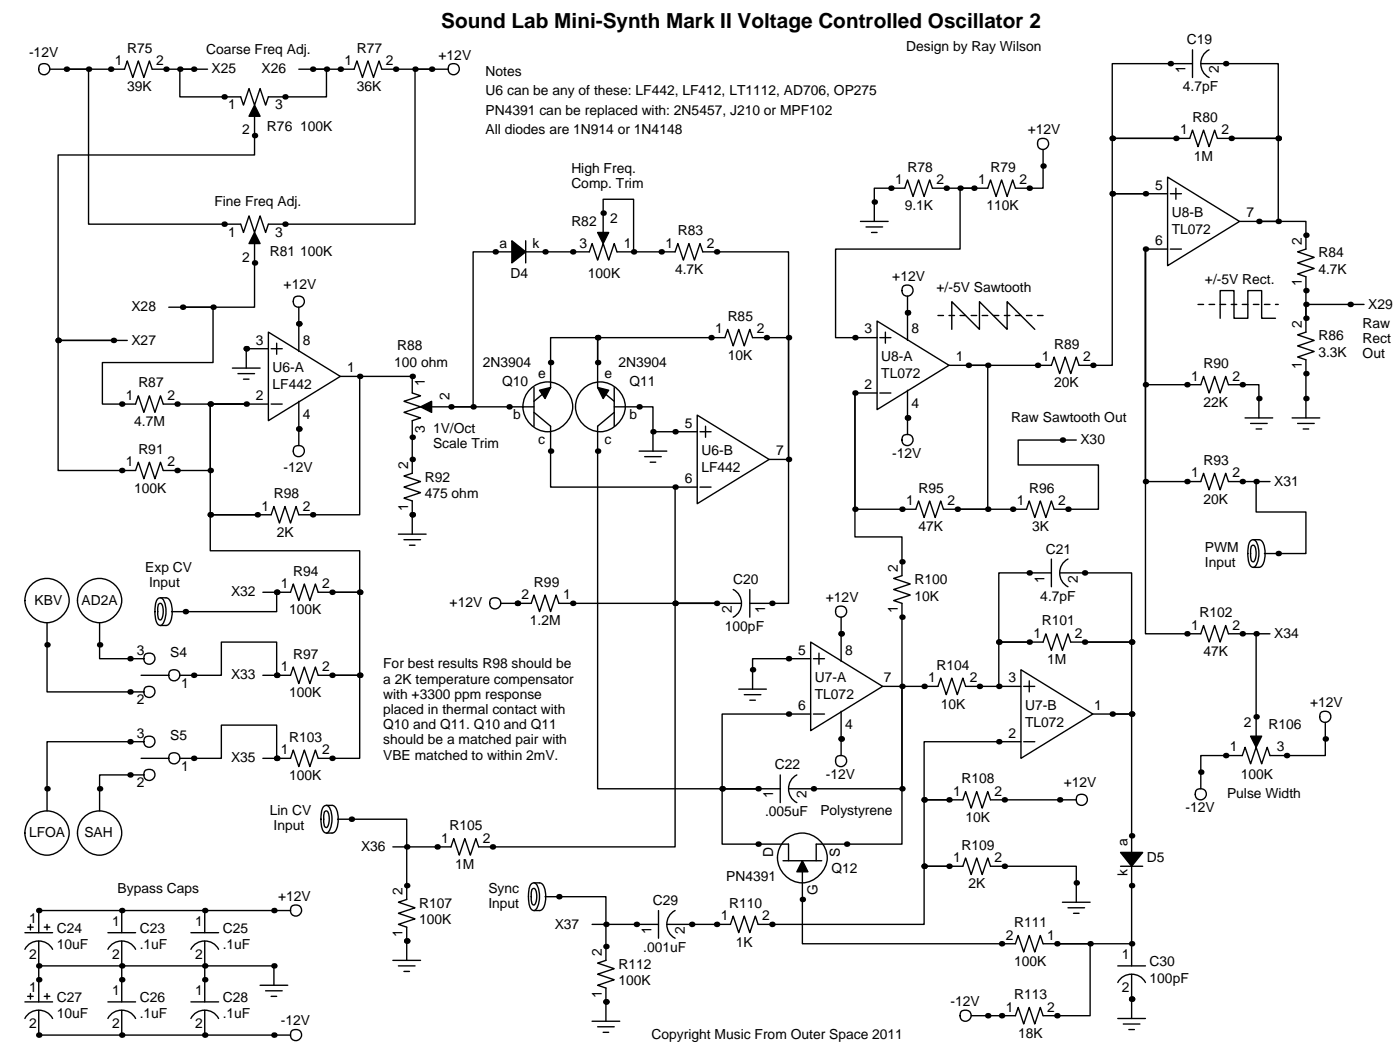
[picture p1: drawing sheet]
<svg xmlns="http://www.w3.org/2000/svg" width="257mm" height="195mm" viewBox="0 0 257 195" stroke-linecap="round" stroke-linejoin="round" font-family="sans-serif">
<g fill="none" stroke="#000" stroke-width=".25">
<path d="M9.1 12.7h13.8l.5-1.5 1 3 1-3 1 3 1-3 .5 1.5h10.2M12.2 12.7h4.1v28.4h27.9l.5 1.6 1-3.1 1 3.1 1.1-3.1 1 3.1 .5-1.6h26.9v-28.4h3M35.6 12.7h-2.6v5.1h11.2l.5 1.5 1-3 1 3 1.1-3 1 3 .5-1.5h10.6v-5.1h-2.5M54.9 12.7h10.1l.5-1.5 1 3 1.1-3 1 3 1-3 .5 1.5h12.2M218.9 11.7h-14.7v13.7h11.7M218.9 9.1v5.1M220.5 11.7h14.2v13.7h-8.6M222 9.1a2.88 2.88 0 0 0 0 5.1M46.7 21.3v7.1h-36v34.1h10.1M178.8 34.5h-2.5v11.2h-22.9v16.3h7.6M191.5 27.4v7.1h-5.1l-.5-1.5-1 3.1-1-3.1-1 3.1-1-3.1-.5 1.5h-10.2l-.5-1.5-1 3.1-1-3.1-1.1 3.1-1-3.1-.5 1.5h-5.6v6.1M210.3 35.6h-6.1v31.5h-6.1l-.5-1.6-1 3.1-1-3.1-1 3.1-1.1-3.1-.5 1.6h-18.8"/>
<path d="M210.3 35.6h4.1M214.4 32.5l13.2 8.1-13.2 8.2zM214.9 35.6h2M215.9 25.4h-11.7v10.2h6.1M215.9 25.4h2.5l.5-1.5 1.1 3 1-3 1 3 1-3 .5 1.5h2.6M215.9 34.5v2.1M226.1 25.4h8.6v15.2h-3.6M31 56.4h2.5M33.5 56.4h5.6v10.1h-20.3v7.7h6.1l.5-1.6 1 3.1 1-3.1 1 3.1 1.1-3.1 .5 1.6h19.3M46.7 44.7v11.7h-13.2M54.9 56.4v8.1M94 46.2h-7.1v28.5h-4.1"/>
<path d="M96.5 46.2h11.7l.5-1.5 1 3.1 1-3.1 1.1 3.1 1-3.1 .5 1.5h10.7l.5-1.5 1 3.1 1-3.1 1 3.1 1-3.1 .5 1.5h15.8v38.1M96.5 44.2v4.1M110.7 42.7v-6.1h5.6v9.6M158 40.6h5.1M159 41.7h3.1M160 42.7h1M161 58.9l13.2 8.2-13.2 8.1zM166.6 54.4v8.1M210.3 45.7v24.9h10.2l.5-1.5 1 3 1-3 1 3 1-3 .6 1.5h5.5v6.1M210.3 45.7v42.7h10.2l.5-1.5 1 3 1-3 1 3 1-3 .6 1.5h7.6M210.3 45.7v70.6h10.2l.5-1.5 1 3.1 1-3.1 1 3.1 1-3.1 .6 1.5h7.6M210.3 45.7h4.1"/>
<path d="M214.9 45.7h2M224 58.4v-5.1h2.6v5.1h2.5v-5.1h2.5v5.1h2.6M227.6 40.6h3.5M231.1 40.6h8.7v5.1l-1.5 .5 3 1-3 1.1 3 1-3 1 1.5 .5v10.2l-1.5 .5 3 1-3 1 3 1-3 1 1.5 .5v10.7M250.4 55.9h-10.6v2.5M20.8 62.5h-10.1v23.9h14.2l.5-1.6 1 3.1 1-3.1 1 3.1 1.1-3.1 .5 1.6h8.6v-12.2h6.6h-6.6v20.3h8.6M20.8 62.5h2.6M42.7 67.6h5.1M43.7 68.6h3M44.7 69.6h1M49.3 61l13.2 8.1-13.2 8.1zM49.3 64h-4.1v3.6"/>
<path d="M49.8 74.2h2M49.8 64h2M50.8 63v2M54.9 73.7v8.1M62.5 69.1h13.2v3l1.5 .5-3 1.1 3 1-3 1 3 1-1.5 .5v9.7l-1.5 .5 3 1-3 1 3 1-3 1 1.5 .5v6.1M66 69.1v25.4h-11.1l-.5-1.5-1.1 3-1-3-1 3-1-3-.5 1.5h-2.6M79.2 74.7h18.8M97.1 71.7a4.6 4.6 0 0 1 7.4 .7 4.6 4.6 0 0 1-3.2 6.8 4.6 4.6 0 0 1-4.6-2.3 4.6 4.6 0 0 1 .4-5.2zM98 75.7l3.1 2.5v11.2h22.9M98 71.1v7.1M107.3 71.2a4.5 4.5 0 0 1 7.2 1.9 4.5 4.5 0 0 1-4.3 6.1 4.5 4.5 0 0 1-4.3-6.1l.4-.7zM109.7 66.5v-4.5h23.4l.5-1.5 1 3 1-3 1.1 3 1-3 .5 1.5h6.6v22.3"/>
<path d="M109.7 66.5v-4.5h-8.6v9.1l-3.1 2.6M109.7 66.5v4.6l3.1 2.6M112.8 74.7h7.1v4.5M112.8 75.7l-3.1 2.5v66.6h29.5M112.8 71.1v7.1M119.9 79.2v3.6M119.9 79.2h8.1M128 76.2l13.2 8.1-13.2 8.2zM128.5 79.2h2.1M129.5 78.2v2.1M157 72.1v26.5h8.6v7.1l-1.5 .5 3 1-3 1 3 1-3 1 1.5 .5v15.3M157 72.1v21.4h11.1l.6-1.6 1 3.1 1-3.1 1 3.1 1-3.1 .5 1.6h15.3l.5-1.6 1 3.1 1-3.1 1 3.1 1-3.1 .5 1.6h8.2v-8.2h-14.8v-4.5h10.7"/>
<path d="M157 72.1h4M161.5 72.1h2.1M161.5 62h2.1M162.6 61v2M166.6 71.6v8.2M174.8 60.5v-5.1l5 5.1v-5.1l5.1 5.1v-5.1l5.1 5.1M177.8 67.1h3.6v26.4h-5.6M228.6 76.7h5.1M229.6 77.7h3.1M230.6 78.7h1M237.2 76.7h5.1M238.3 77.7h3"/>
<path d="M239.3 78.7h1M47.2 94.5h-8.6v6.6h27.4v7.6h-5M73.2 98h5M74.2 99.1h3M117.3 82.8h5.1M118.4 83.8h3M119.4 84.8h1M124 89.4v21.3h7.6h-7.6v44.7h-36.1l-.5-1.5-1 3.1-1.1-3.1-1 3.1-1-3.1-.5 1.5h-10.7M124 89.4h4M128.5 89.4h2.1M141.2 84.3h3.6M144.8 84.3v26.4h-7.1"/>
<path d="M229.5 99.4a.62 .62 0 0 1 1.1 0 4.6 4.6 0 0 1-.2 4.6l-.3 .1a1.27 1.27 0 0 1-.9-1.3l-.1-1.2a4.1 4.1 0 0 1 .4-2.2zM230.1 99.1h1a1.95 1.95 0 0 1 1.2 2.1 3.8 3.8 0 0 1-.7 2.8l-.5 .1h-1M230.6 88.4v5.6h9.2v7.6h-7.6M8.6 114.3v12.7h17.8M18.3 114.3v6.6h8.1M28.9 110a.62 .62 0 0 1 1.1 0 4.6 4.6 0 0 1-.3 4.7l-.2 .1a1.27 1.27 0 0 1-1-1.3l-.1-1.2a4.1 4.1 0 0 1 .5-2.3zM29.2 110.8l.3-.1a1.86 1.86 0 0 1 .4 2 1.25 1.25 0 0 1-.4 1.1 .86 .86 0 0 1-.5-1.1v-.4a1.89 1.89 0 0 1 .2-1.5zM29.5 109.7h1a1.95 1.95 0 0 1 1.1 2.1 3.8 3.8 0 0 1-.7 2.8l-.4 .2h-1M48.3 108.7h5l.5-1.5 1.1 3 1-3 1 3 1-3 .5 1.5h2.6M50.8 108.7v3.6h-19.3M61 108.7h5v15.3h-5M75.2 100.1h1"/>
<path d="M91.9 110.7h5.6l.5-1.5 1.1 3.1 1-3.1 1 3.1 1-3.1 .5 1.5h33.5M134.6 108.2a2.88 2.88 0 0 1 0 5.1M137.7 108.2v5.1M148.8 117.9l13.3 8.1-13.3 8.1zM150.4 119.9v2M154.4 113.3v8.1M189 117.9h-5.6v8.1M189 117.9h2.5l.5-1.6 1 3.1 1.1-3.1 1 3.1 1-3.1 .5 1.6h2.5M193 105.2h-9.6v12.7h5.6M193 102.6v5.1M194.6 105.2h13.2v12.7h-8.7M196.1 102.6a2.88 2.88 0 0 0 0 5.1"/>
<path d="M199.1 117.9h8.7v13.2h-3.6M229.9 100.1h.2a1.86 1.86 0 0 1 .5 2 1.25 1.25 0 0 1-.5 1 .86 .86 0 0 1-.5-1v-.5a1.89 1.89 0 0 1 .3-1.5zM230.6 116.3v18.8M25.9 139.2h5.1M25.9 124h5.1M26.4 136.1h-17.8v12.7M33 139.2h7.6v-6.1h10.2v6.1M33 124h7.6v-6.1h10.2v6.1M48.3 124h5l.5-1.6 1.1 3.1 1-3.1 1 3.1 1-3.1 .5 1.6h2.6M61 124h5v15.2h-7.6l-.5-1.5-1 3-1-3-1 3-1.1-3-.5 1.5h-5M135.6 126.5h5.1M136.7 127.5h3"/>
<path d="M137.7 128.5h1M148.8 131.1h-16.2v13.7h6.6M148.8 120.9h-10.6v5.6M149.4 131.1h2M149.4 120.9h2M154.4 130.6v8.1M162.1 126h10.1l.5-1.5 1 3 1.1-3 1 3 1-3 .5 1.5h10.2M165.6 126v18.8h-20.8M165.6 126v28.9h-15.7v3.1M187.5 122.9l13.2 8.2-13.2 8.1zM187.5 136.1h-17.8v10.7h4.5M188 126h2"/>
<path d="M188 136.1h2M189 125v2M200.7 131.1h3.5M204.2 131.1h3.6v25.4M243.3 132.6v6.1h-10.1l-.5-1.5-1.1 3-1-3-1 3-1-3-.5 1.5h-7.6v6.1M26.4 142.2h-8.1v6.6M59.3 148.1a.62 .62 0 0 1 1.1 0 4.6 4.6 0 0 1-.2 4.7l-.3 .1a1.27 1.27 0 0 1-.9-1.3l-.1-1.2a4.1 4.1 0 0 1 .4-2.3zM59.7 148.9l.2-.1a1.86 1.86 0 0 1 .5 2 1.25 1.25 0 0 1-.5 1.1 .86 .86 0 0 1-.5-1.1v-.4a1.89 1.89 0 0 1 .3-1.5zM59.9 147.8h1.1a1.95 1.95 0 0 1 1.1 2.1 3.8 3.8 0 0 1-.7 2.8l-.4 .2h-1.1M62 150.4h12.7v14.7l-1.5 .5 3 1-3 1 3 1.1-3 1 1.5 .5v6.1M139.2 144.8h-6.6v10.1h12.2v3.1M139.2 144.8h4.1"/>
<path d="M143.3 142.2v5.1M143.8 158h7.1M143.8 154.5a4.6 4.6 0 0 1 7.4 .7 4.6 4.6 0 0 1-3.1 6.8 4.6 4.6 0 0 1-4.7-2.3 4.6 4.6 0 0 1 .4-5.2zM146.3 142.2a2.88 2.88 0 0 0 0 5.1M147.3 158v15.2h39.1l.5-1.5 1.1 3.1 1-3.1 1 3.1 1-3.1 .5 1.5h16.3M174.2 159h2.6l.5-1.5 1 3 1-3 1 3 1.1-3 .5 1.5h15.7v6.6M174.2 159h-4.5v10.7h-30.5l-.5-1.6-1 3.1-1-3.1-1.1 3.1-1-3.1-.5 1.6h-11.7M174.2 146.8h2.6l.5-1.5 1 3 1-3 1 3 1.1-3 .5 1.5h15.7M174.2 146.8h-4.5v12.2h4.5M205.7 159h4.1M207.8 159v18.3M4.6 174.2a2.88 2.88 0 0 1 5.1 0"/>
<path d="M4.6 171.2h5.1M5.1 170.2h1M5.6 169.7v1M7.1 177.3h43.2v3.5M7.1 172.7v11.2M8.1 170.2h1M8.6 169.7v1M19.8 174.2a2.88 2.88 0 0 1 5.1 0M19.8 171.2h5.1M22.4 167.1v4.1M22.4 172.7v11.2M35.1 174.2a2.88 2.88 0 0 1 5 0"/>
<path d="M35.1 171.2h5M37.6 167.1v4.1M37.6 172.7v11.2M53.3 167.1h-46.2v4.1M72.1 176.3h5.1M73.2 177.3h3M74.2 178.3h1M97.4 162.4a.62 .62 0 0 1 1.1 0 4.6 4.6 0 0 1-.2 4.6l-.3 .1a1.27 1.27 0 0 1-.9-1.3l-.1-1.2a4.1 4.1 0 0 1 .4-2.2zM97.8 163.1h.2a1.86 1.86 0 0 1 .5 1.9 1.25 1.25 0 0 1-.5 1.1 .86 .86 0 0 1-.5-1.1v-.4a1.89 1.89 0 0 1 .3-1.5zM98 162.1h1.1a1.95 1.95 0 0 1 1.1 2.1 3.8 3.8 0 0 1-.7 2.8l-.4 .1h-1.1M100.1 164.6h11.2v11.7l-1.6 .5 3.1 1-3.1 1 3.1 1-3.1 1 1.6 .6v6.1M108.7 169.7h12.2"/>
<path d="M120.9 167.1v5.1M124 167.1a2.88 2.88 0 0 0 0 5.1M194.1 173.2h6.1v13.2h-8.7l-.5-1.5-1 3.1-1-3.1-1 3.1-1.1-3.1-.5 1.5h-8.1M195.1 165.6h5.1M196.1 166.6h3M197.1 167.6h1M205.2 177.3h5.1M207.8 178.8v8.1M4.6 186.9a2.88 2.88 0 0 1 5.1 0M4.6 183.9h5.1M5.1 182.9h1M5.6 182.4v1"/>
<path d="M7.1 185.4v4.6h46.2M8.1 182.9h1M8.6 182.4v1M19.8 186.9a2.88 2.88 0 0 1 5.1 0M19.8 183.9h5.1M22.4 185.4v4.6M35.1 186.9a2.88 2.88 0 0 1 5 0M35.1 183.9h5M37.6 185.4v4.6M47.8 180.8h5M48.8 181.9h3M49.8 182.9h1"/>
<path d="M108.7 187.5h5.1M109.7 188.5h3.1M110.7 189.5h1.1M205.2 180.3a2.88 2.88 0 0 1 5.1 0M205.2 186.9h5.1M206.2 188h3.1M207.3 189h1"/>
<circle cx="8.1" cy="12.7" r="1.02"/>
<circle cx="83.3" cy="12.7" r="1.02"/>
<circle cx="191.5" cy="26.4" r="1.02"/>
<circle cx="54.9" cy="55.3" r="1.02"/>
<circle cx="166.6" cy="53.3" r="1.02"/>
<circle cx="54.9" cy="82.8" r="1.02"/>
<circle cx="166.6" cy="80.7" r="1.02"/>
<circle cx="8.6" cy="110.2" r="4"/>
<circle cx="18.3" cy="110.2" r="4"/>
<circle cx="90.9" cy="110.7" r="1.02"/>
<circle cx="154.4" cy="112.2" r="1.02"/>
<circle cx="27.4" cy="136.1" r="1.02"/>
<circle cx="27.4" cy="127" r="1.02"/>
<circle cx="27.4" cy="120.9" r="1.02"/>
<circle cx="32" cy="139.2" r="1.02"/>
<circle cx="32" cy="123.9" r="1.02"/>
<circle cx="154.4" cy="139.7" r="1.02"/>
<circle cx="243.3" cy="131.5" r="1.02"/>
<circle cx="8.6" cy="152.9" r="4"/>
<circle cx="18.3" cy="152.9" r="4"/>
<circle cx="27.4" cy="142.2" r="1.02"/>
<circle cx="198.6" cy="146.8" r="1.02"/>
<circle cx="220.5" cy="145.8" r="1.02"/>
<circle cx="54.4" cy="167.1" r="1.02"/>
<circle cx="54.4" cy="190" r="1.02"/>
<circle cx="177.3" cy="186.4" r="1.02"/>
</g>
<g fill="#000">
<circle cx="12.2" cy="12.7" r=".51"/>
<circle cx="16.3" cy="12.7" r=".51"/>
<circle cx="20.3" cy="12.7" r=".51"/>
<circle cx="30.5" cy="12.7" r=".51"/>
<circle cx="33" cy="12.7" r=".51"/>
<circle cx="35.6" cy="12.7" r=".51"/>
<circle cx="41.1" cy="17.8" r=".51"/>
<circle cx="52.3" cy="17.8" r=".51"/>
<circle cx="57.4" cy="12.7" r=".51"/>
<circle cx="59.9" cy="12.7" r=".51"/>
<circle cx="62.5" cy="12.7" r=".51"/>
<circle cx="72.6" cy="12.7" r=".51"/>
<circle cx="76.2" cy="12.7" r=".51"/>
<circle cx="79.2" cy="12.7" r=".51"/>
<circle cx="214.9" cy="11.7" r=".51"/>
<circle cx="225" cy="11.7" r=".51"/>
<circle cx="46.7" cy="24.9" r=".51"/>
<circle cx="110.7" cy="39.1" r=".51"/>
<circle cx="160.5" cy="37.1" r=".51"/>
<circle cx="163.6" cy="34.5" r=".51"/>
<circle cx="173.7" cy="34.5" r=".51"/>
<circle cx="176.3" cy="34.5" r=".51"/>
<circle cx="178.8" cy="34.5" r=".51"/>
<circle cx="189" cy="34.5" r=".51"/>
<circle cx="191.5" cy="30.5" r=".51"/>
<circle cx="204.2" cy="25.4" r=".51"/>
<circle cx="204.2" cy="35.6" r=".51"/>
<circle cx="210.3" cy="35.6" r=".51"/>
<circle cx="215.9" cy="25.4" r=".51"/>
<circle cx="226.1" cy="25.4" r=".51"/>
<circle cx="234.7" cy="25.4" r=".51"/>
<circle cx="33.5" cy="56.4" r=".51"/>
<circle cx="39.1" cy="56.4" r=".51"/>
<circle cx="41.1" cy="41.1" r=".51"/>
<circle cx="46.7" cy="48.3" r=".51"/>
<circle cx="52.3" cy="41.1" r=".51"/>
<circle cx="54.9" cy="59.4" r=".51"/>
<circle cx="90.9" cy="46.2" r=".51"/>
<circle cx="100.1" cy="46.2" r=".51"/>
<circle cx="105.2" cy="46.2" r=".51"/>
<circle cx="116.3" cy="46.2" r=".51"/>
<circle cx="121.4" cy="46.2" r=".51"/>
<circle cx="131.6" cy="46.2" r=".51"/>
<circle cx="166.6" cy="57.4" r=".51"/>
<circle cx="210.3" cy="45.7" r=".51"/>
<circle cx="231.1" cy="40.6" r=".51"/>
<circle cx="234.7" cy="40.6" r=".51"/>
<circle cx="239.8" cy="43.2" r=".51"/>
<circle cx="239.8" cy="53.3" r=".51"/>
<circle cx="239.8" cy="58.4" r=".51"/>
<circle cx="239.8" cy="55.9" r=".51"/>
<circle cx="247.9" cy="55.9" r=".51"/>
<circle cx="10.7" cy="62.5" r=".51"/>
<circle cx="20.8" cy="62.5" r=".51"/>
<circle cx="22.4" cy="74.2" r=".51"/>
<circle cx="32.5" cy="74.2" r=".51"/>
<circle cx="38.6" cy="74.2" r=".51"/>
<circle cx="45.2" cy="64" r=".51"/>
<circle cx="45.2" cy="74.2" r=".51"/>
<circle cx="54.9" cy="78.7" r=".51"/>
<circle cx="66" cy="69.1" r=".51"/>
<circle cx="75.7" cy="69.1" r=".51"/>
<circle cx="82.8" cy="74.7" r=".51"/>
<circle cx="86.9" cy="74.7" r=".51"/>
<circle cx="93.5" cy="74.7" r=".51"/>
<circle cx="101.1" cy="66.5" r=".51"/>
<circle cx="109.7" cy="66.5" r=".51"/>
<circle cx="109.7" cy="62" r=".51"/>
<circle cx="117.3" cy="74.7" r=".51"/>
<circle cx="119.9" cy="79.2" r=".51"/>
<circle cx="124" cy="79.2" r=".51"/>
<circle cx="130.6" cy="62" r=".51"/>
<circle cx="140.7" cy="62" r=".51"/>
<circle cx="144.8" cy="62" r=".51"/>
<circle cx="157" cy="72.1" r=".51"/>
<circle cx="157" cy="62" r=".51"/>
<circle cx="166.6" cy="76.7" r=".51"/>
<circle cx="177.8" cy="67.1" r=".51"/>
<circle cx="181.4" cy="67.1" r=".51"/>
<circle cx="190.5" cy="67.1" r=".51"/>
<circle cx="200.7" cy="67.1" r=".51"/>
<circle cx="210.3" cy="70.6" r=".51"/>
<circle cx="217.9" cy="70.6" r=".51"/>
<circle cx="228.1" cy="70.6" r=".51"/>
<circle cx="231.1" cy="73.2" r=".51"/>
<circle cx="239.8" cy="68.6" r=".51"/>
<circle cx="239.8" cy="73.2" r=".51"/>
<circle cx="22.4" cy="86.4" r=".51"/>
<circle cx="32.5" cy="86.4" r=".51"/>
<circle cx="38.6" cy="94.5" r=".51"/>
<circle cx="38.6" cy="86.4" r=".51"/>
<circle cx="47.2" cy="94.5" r=".51"/>
<circle cx="57.4" cy="94.5" r=".51"/>
<circle cx="75.7" cy="94.5" r=".51"/>
<circle cx="75.7" cy="84.3" r=".51"/>
<circle cx="75.7" cy="80.3" r=".51"/>
<circle cx="101.1" cy="82.8" r=".51"/>
<circle cx="109.7" cy="82.8" r=".51"/>
<circle cx="124" cy="89.4" r=".51"/>
<circle cx="144.8" cy="84.3" r=".51"/>
<circle cx="157" cy="93.5" r=".51"/>
<circle cx="165.6" cy="93.5" r=".51"/>
<circle cx="175.8" cy="93.5" r=".51"/>
<circle cx="181.4" cy="93.5" r=".51"/>
<circle cx="185.9" cy="93.5" r=".51"/>
<circle cx="195.1" cy="80.8" r=".51"/>
<circle cx="196.1" cy="93.5" r=".51"/>
<circle cx="210.3" cy="88.4" r=".51"/>
<circle cx="217.9" cy="88.4" r=".51"/>
<circle cx="228.1" cy="88.4" r=".51"/>
<circle cx="230.6" cy="88.4" r=".51"/>
<circle cx="8.6" cy="118.4" r=".51"/>
<circle cx="18.3" cy="118.4" r=".51"/>
<circle cx="34" cy="112.3" r=".51"/>
<circle cx="50.8" cy="108.7" r=".51"/>
<circle cx="61" cy="108.7" r=".51"/>
<circle cx="66" cy="108.7" r=".51"/>
<circle cx="95" cy="110.7" r=".51"/>
<circle cx="105.2" cy="110.7" r=".51"/>
<circle cx="124" cy="110.7" r=".51"/>
<circle cx="131.6" cy="110.7" r=".51"/>
<circle cx="141.7" cy="110.7" r=".51"/>
<circle cx="154.4" cy="116.3" r=".51"/>
<circle cx="165.6" cy="103.1" r=".51"/>
<circle cx="165.6" cy="113.3" r=".51"/>
<circle cx="183.4" cy="117.9" r=".51"/>
<circle cx="189" cy="105.2" r=".51"/>
<circle cx="189" cy="117.9" r=".51"/>
<circle cx="199.1" cy="105.2" r=".51"/>
<circle cx="199.1" cy="117.9" r=".51"/>
<circle cx="207.8" cy="117.9" r=".51"/>
<circle cx="217.9" cy="116.3" r=".51"/>
<circle cx="228.1" cy="116.3" r=".51"/>
<circle cx="230.6" cy="116.3" r=".51"/>
<circle cx="234.7" cy="101.6" r=".51"/>
<circle cx="23.9" cy="127" r=".51"/>
<circle cx="23.9" cy="120.9" r=".51"/>
<circle cx="23.9" cy="136.1" r=".51"/>
<circle cx="35.6" cy="139.2" r=".51"/>
<circle cx="35.6" cy="124" r=".51"/>
<circle cx="50.8" cy="139.2" r=".51"/>
<circle cx="50.8" cy="124" r=".51"/>
<circle cx="61" cy="139.2" r=".51"/>
<circle cx="61" cy="124" r=".51"/>
<circle cx="66" cy="124" r=".51"/>
<circle cx="138.2" cy="122.9" r=".51"/>
<circle cx="144.8" cy="131.1" r=".51"/>
<circle cx="144.8" cy="120.9" r=".51"/>
<circle cx="154.4" cy="135.6" r=".51"/>
<circle cx="165.6" cy="126" r=".51"/>
<circle cx="169.7" cy="126" r=".51"/>
<circle cx="179.8" cy="126" r=".51"/>
<circle cx="183.4" cy="136.1" r=".51"/>
<circle cx="183.4" cy="126" r=".51"/>
<circle cx="204.2" cy="131.1" r=".51"/>
<circle cx="207.8" cy="131.1" r=".51"/>
<circle cx="225" cy="138.7" r=".51"/>
<circle cx="230.6" cy="131.6" r=".51"/>
<circle cx="236.2" cy="138.7" r=".51"/>
<circle cx="243.3" cy="135.6" r=".51"/>
<circle cx="8.6" cy="144.8" r=".51"/>
<circle cx="18.3" cy="144.8" r=".51"/>
<circle cx="23.9" cy="142.2" r=".51"/>
<circle cx="64.5" cy="150.4" r=".51"/>
<circle cx="74.7" cy="155.4" r=".51"/>
<circle cx="80.3" cy="155.4" r=".51"/>
<circle cx="90.4" cy="155.4" r=".51"/>
<circle cx="132.6" cy="144.8" r=".51"/>
<circle cx="139.2" cy="144.8" r=".51"/>
<circle cx="139.2" cy="154.9" r=".51"/>
<circle cx="149.4" cy="144.8" r=".51"/>
<circle cx="155.4" cy="154.9" r=".51"/>
<circle cx="165.6" cy="144.8" r=".51"/>
<circle cx="169.7" cy="146.8" r=".51"/>
<circle cx="169.7" cy="159" r=".51"/>
<circle cx="174.2" cy="146.8" r=".51"/>
<circle cx="174.2" cy="159" r=".51"/>
<circle cx="184.4" cy="146.8" r=".51"/>
<circle cx="184.4" cy="159" r=".51"/>
<circle cx="194.6" cy="146.8" r=".51"/>
<circle cx="207.8" cy="153.4" r=".51"/>
<circle cx="220.5" cy="141.7" r=".51"/>
<circle cx="7.1" cy="179.8" r=".51"/>
<circle cx="7.1" cy="177.3" r=".51"/>
<circle cx="7.1" cy="167.1" r=".51"/>
<circle cx="22.4" cy="177.3" r=".51"/>
<circle cx="22.4" cy="179.8" r=".51"/>
<circle cx="22.4" cy="167.1" r=".51"/>
<circle cx="37.6" cy="177.3" r=".51"/>
<circle cx="37.6" cy="179.8" r=".51"/>
<circle cx="37.6" cy="167.1" r=".51"/>
<circle cx="50.3" cy="177.3" r=".51"/>
<circle cx="50.3" cy="167.1" r=".51"/>
<circle cx="74.7" cy="172.7" r=".51"/>
<circle cx="74.7" cy="162.6" r=".51"/>
<circle cx="102.6" cy="164.6" r=".51"/>
<circle cx="111.3" cy="173.7" r=".51"/>
<circle cx="111.3" cy="169.7" r=".51"/>
<circle cx="116.8" cy="169.7" r=".51"/>
<circle cx="127" cy="169.7" r=".51"/>
<circle cx="131.6" cy="169.7" r=".51"/>
<circle cx="141.7" cy="169.7" r=".51"/>
<circle cx="147.3" cy="165.1" r=".51"/>
<circle cx="183.9" cy="173.2" r=".51"/>
<circle cx="194.1" cy="173.2" r=".51"/>
<circle cx="197.6" cy="162.1" r=".51"/>
<circle cx="200.2" cy="173.2" r=".51"/>
<circle cx="207.8" cy="173.2" r=".51"/>
<circle cx="207.8" cy="162.6" r=".51"/>
<circle cx="7.1" cy="190" r=".51"/>
<circle cx="22.4" cy="190" r=".51"/>
<circle cx="37.6" cy="190" r=".51"/>
<circle cx="50.3" cy="190" r=".51"/>
<circle cx="111.3" cy="183.9" r=".51"/>
<circle cx="181.4" cy="186.4" r=".51"/>
<circle cx="183.9" cy="186.4" r=".51"/>
<circle cx="194.1" cy="186.4" r=".51"/>
<circle cx="207.8" cy="183.4" r=".51"/>
</g>
<path d="M46.7 19.3l1.1 2h-2.1zM46.7 42.7l1.1 2h-2.1zM94 44.2l2.5 2-2.5 2.1zM109.7 42.7h2.1l-1.1 2zM77.2 74.7l2-1v2zM99.1 71.6l2-.5-1 2.1zM109.7 71.1l2.1 .5-1.1 1.6zM229.6 135.1h2l-1 2.1zM205.7 156.5h4.1l-2 2.5zM147.3 158l1 2h-2z" fill="#000" stroke="#000" stroke-width=".25"/>
<path d="M172.2 57.9h19.8M220 55.9h14.7" fill="none" stroke="#000" stroke-width=".25" stroke-dasharray="1"/>
<text font-size="3.8" x="81" y="5.1">Sound Lab Mini-Synth Mark II Voltage Controlled Oscillator 2</text>
<g font-size="2.5">
<text x="5.3" y="10.4">-12V</text>
<text x="21.1" y="11.9">1</text>
<text x="23.4" y="9.7">R75</text>
<text x="28.7" y="11.9">2</text>
<text x="37.8" y="9.9">Coarse Freq Adj.</text>
<text x="63.2" y="11.9">1</text>
<text x="65.5" y="9.7">R77</text>
<text x="70.9" y="11.9">2</text>
<text x="80.5" y="10.9">+12V</text>
<text x="166.4" y="9.4">Design by Ray Wilson</text>
<text x="217.9" y="8.1">C19</text>
<text x="23.4" y="16.8">39K</text>
<text x="38.9" y="13.5">X25</text>
<text x="48" y="13.5">X26</text>
<text x="65.5" y="16.8">36K</text>
<text x="89.2" y="14">Notes</text>
<text x="89.2" y="17.5">U6 can be any of these: LF442, LF412, LT1112, AD706, OP275</text>
<text x="217.2" y="16.8">4.7pF</text>
<text x="217.7" y="13.5" transform="rotate(-90 217.7 13.5)">1</text>
<text x="223.8" y="13.5" transform="rotate(-90 223.8 13.5)">2</text>
<text x="41.9" y="20.1">1</text>
<text x="50.5" y="20.1">3</text>
<text x="89.2" y="21.1">PN4391 can be replaced with: 2N5457, J210 or MPF102</text>
<text x="218.9" y="22.4">R80</text>
<text x="44.5" y="24.6">2</text>
<text x="49" y="24.1">R76</text>
<text x="55.1" y="24.1">100K</text>
<text x="89.2" y="24.6">All diodes are 1N914 or 1N4148</text>
<text x="188.7" y="24.6">+12V</text>
<text x="216.7" y="24.6">1</text>
<text x="219.2" y="29.5">1M</text>
<text x="224.3" y="24.6">2</text>
<text x="104.9" y="31.7">High Freq.</text>
<text x="104.9" y="34.5">Comp. Trim</text>
<text x="164.3" y="33.8">1</text>
<text x="166.6" y="31.5">R78</text>
<text x="172" y="33.8">2</text>
<text x="179.6" y="33.8">1</text>
<text x="181.9" y="31.5">R79</text>
<text x="187.2" y="33.8">2</text>
<text x="212.1" y="34.8">5</text>
<text x="39.4" y="37.8">Fine Freq Adj.</text>
<text x="104.9" y="41.4">R82</text>
<text x="112" y="40.9">2</text>
<text x="166.1" y="38.6">9.1K</text>
<text x="181.1" y="38.6">110K</text>
<text x="215.1" y="39.9">U8-B</text>
<text x="228.9" y="39.9">7</text>
<text x="41.9" y="43.4">1</text>
<text x="49.5" y="47">R81</text>
<text x="50.5" y="43.4">3</text>
<text x="55.1" y="47">100K</text>
<text x="91.7" y="45.5">a</text>
<text x="97.8" y="45.5">k</text>
<text x="106.4" y="45.5">3</text>
<text x="114.6" y="45.5">1</text>
<text x="122.2" y="45.5">1</text>
<text x="124.5" y="43.2">R83</text>
<text x="129.8" y="45.5">2</text>
<text x="212.1" y="45">6</text>
<text x="215.1" y="42.9">TL072</text>
<text x="239" y="45" transform="rotate(-90 239 45)">2</text>
<text x="242.1" y="47.2">R84</text>
<text x="44.5" y="48">2</text>
<text x="52.1" y="53.1">+12V</text>
<text x="93.7" y="51.1">D4</text>
<text x="107.9" y="51.1">100K</text>
<text x="124" y="50.3">4.7K</text>
<text x="163.8" y="51.6">+12V</text>
<text x="172" y="53.6">+/-5V Sawtooth</text>
<text x="221.2" y="52.1">+/-5V Rect.</text>
<text x="239" y="52.6" transform="rotate(-90 239 52.6)">1</text>
<text x="242.1" y="50.3">4.7K</text>
<text x="24.1" y="57.1">X28</text>
<text x="133.6" y="58.9">R85</text>
<text x="251.2" y="56.6">X29</text>
<text x="24.1" y="63.2">X27</text>
<text x="47" y="63.2">3</text>
<text x="55.6" y="63.2">8</text>
<text x="72.9" y="64.3">R88</text>
<text x="131.3" y="61.2">1</text>
<text x="138.9" y="61.2">2</text>
<text x="158.8" y="61.2">3</text>
<text x="167.4" y="61.2">8</text>
<text x="193.5" y="64">R89</text>
<text x="239" y="60.2" transform="rotate(-90 239 60.2)">2</text>
<text x="242.1" y="62.5">R86</text>
<text x="242.1" y="65.5">3.3K</text>
<text x="250.2" y="60.2">Raw</text>
<text x="250.2" y="63">Rect</text>
<text x="250.2" y="65.8">Out</text>
<text x="25.4" y="71.1">R87</text>
<text x="50" y="68.3">U6-A</text>
<text x="50" y="71.4">LF442</text>
<text x="63.8" y="68.3">1</text>
<text x="72.4" y="67.3">100 ohm</text>
<text x="78" y="70.9" transform="rotate(-90 78 70.9)">1</text>
<text x="88.6" y="67.3">2N3904</text>
<text x="92.2" y="70.9">Q10</text>
<text x="98.8" y="69.3">e</text>
<text x="111" y="69.3">e</text>
<text x="113.5" y="67.3">2N3904</text>
<text x="115.6" y="70.9">Q11</text>
<text x="133.6" y="66">10K</text>
<text x="158.8" y="71.4">2</text>
<text x="161.8" y="66.3">U8-A</text>
<text x="161.8" y="69.3">TL072</text>
<text x="175.5" y="66.3">1</text>
<text x="191.3" y="66.3">1</text>
<text x="193.5" y="71.1">20K</text>
<text x="198.9" y="66.3">2</text>
<text x="218.7" y="69.9">1</text>
<text x="221" y="67.6">R90</text>
<text x="226.3" y="69.9">2</text>
<text x="239" y="67.8" transform="rotate(-90 239 67.8)">1</text>
<text x="23.1" y="73.4">1</text>
<text x="30.7" y="73.4">2</text>
<text x="47" y="73.4">2</text>
<text x="55.6" y="77">4</text>
<text x="82.6" y="73.4" transform="rotate(-90 82.6 73.4)">2</text>
<text x="94.2" y="77">b</text>
<text x="115.6" y="77">b</text>
<text x="167.4" y="74.9">4</text>
<text x="185.7" y="77.5">Raw Sawtooth Out</text>
<text x="221" y="74.7">22K</text>
<text x="24.6" y="78.2">4.7M</text>
<text x="25.4" y="83.3">R91</text>
<text x="78" y="79.5" transform="rotate(-90 78 79.5)">3</text>
<text x="79.5" y="79.5">1V/Oct</text>
<text x="79.5" y="82.3">Scale Trim</text>
<text x="98.8" y="81.5">c</text>
<text x="111" y="81.5">c</text>
<text x="125.7" y="78.5">5</text>
<text x="128.8" y="83.6">U6-B</text>
<text x="142.5" y="83.6">7</text>
<text x="198.4" y="81.5">X30</text>
<text x="23.1" y="85.6">1</text>
<text x="30.7" y="85.6">2</text>
<text x="52.1" y="86.6">-12V</text>
<text x="74.9" y="86.1" transform="rotate(-90 74.9 86.1)">2</text>
<text x="78" y="88.4">R92</text>
<text x="125.7" y="88.6">6</text>
<text x="128.8" y="86.6">LF442</text>
<text x="163.8" y="84.1">-12V</text>
<text x="218.7" y="87.6">1</text>
<text x="221" y="85.3">R93</text>
<text x="226.3" y="87.6">2</text>
<text x="233.9" y="89.2">X31</text>
<text x="24.6" y="90.4">100K</text>
<text x="48" y="93.7">1</text>
<text x="50.3" y="91.4">R98</text>
<text x="55.6" y="93.7">2</text>
<text x="74.9" y="93.7" transform="rotate(-90 74.9 93.7)">1</text>
<text x="78" y="91.4">475 ohm</text>
<text x="166.4" y="92.7">1</text>
<text x="168.7" y="90.4">R95</text>
<text x="174" y="92.7">2</text>
<text x="186.7" y="92.7">1</text>
<text x="189" y="90.4">R96</text>
<text x="194.3" y="92.7">2</text>
<text x="221" y="92.5">20K</text>
<text x="50.8" y="98.6">2K</text>
<text x="168.7" y="97.5">47K</text>
<text x="189.5" y="97.5">3K</text>
<text x="192" y="101.6">C21</text>
<text x="221.2" y="101.3">PWM</text>
<text x="26.7" y="104.9">Exp CV</text>
<text x="27.4" y="107.7">Input</text>
<text x="51.6" y="107.9">1</text>
<text x="53.8" y="105.7">R94</text>
<text x="59.2" y="107.9">2</text>
<text x="98" y="107.7">R99</text>
<text x="134.6" y="107.2">C20</text>
<text x="164.8" y="104.9" transform="rotate(-90 164.8 104.9)">2</text>
<text x="167.9" y="107.2">R100</text>
<text x="191.8" y="106.9" transform="rotate(-90 191.8 106.9)">1</text>
<text x="197.9" y="106.9" transform="rotate(-90 197.9 106.9)">2</text>
<text x="221.2" y="104.1">Input</text>
<text x="6.3" y="111">KBV</text>
<text x="15" y="111">AD2A</text>
<text x="42.4" y="109.5">X32</text>
<text x="53.1" y="112.8">100K</text>
<text x="82.6" y="111.5">+12V</text>
<text x="95.8" y="110">2</text>
<text x="103.4" y="110">1</text>
<text x="134.4" y="112.5" transform="rotate(-90 134.4 112.5)">2</text>
<text x="140.5" y="112.5" transform="rotate(-90 140.5 112.5)">1</text>
<text x="151.6" y="110.5">+12V</text>
<text x="164.8" y="112.5" transform="rotate(-90 164.8 112.5)">1</text>
<text x="167.9" y="110.2">10K</text>
<text x="191" y="110.2">4.7pF</text>
<text x="220.2" y="113.3">R102</text>
<text x="97.3" y="114.8">1.2M</text>
<text x="133.1" y="115.8">100pF</text>
<text x="189.7" y="117.1">1</text>
<text x="191.3" y="114.8">R101</text>
<text x="197.4" y="117.1">2</text>
<text x="218.7" y="115.6">1</text>
<text x="226.3" y="115.6">2</text>
<text x="233.9" y="117.1">X34</text>
<text x="25.1" y="120.1">3</text>
<text x="31.2" y="120.6">S4</text>
<text x="42.4" y="124.7">X33</text>
<text x="51.6" y="123.2">1</text>
<text x="53.8" y="120.9">R97</text>
<text x="59.2" y="123.2">2</text>
<text x="70.4" y="122.7">For best results R98 should be</text>
<text x="70.4" y="125.5">a 2K temperature compensator</text>
<text x="146.6" y="120.1">5</text>
<text x="149.6" y="125.2">U7-A</text>
<text x="155.2" y="120.1">8</text>
<text x="162.3" y="125.2">7</text>
<text x="170.4" y="125.2">1</text>
<text x="172" y="122.9">R104</text>
<text x="178.1" y="125.2">2</text>
<text x="185.2" y="125.2">3</text>
<text x="192.3" y="121.9">1M</text>
<text x="221" y="120.4">47K</text>
<text x="25.1" y="129.3">2</text>
<text x="33.3" y="126.2">1</text>
<text x="53.1" y="128">100K</text>
<text x="70.4" y="128.3">with +3300 ppm response</text>
<text x="70.4" y="131.1">placed in thermal contact with</text>
<text x="146.6" y="130.3">6</text>
<text x="149.6" y="128.3">TL072</text>
<text x="172.7" y="130">10K</text>
<text x="188.2" y="130.3">U7-B</text>
<text x="200.9" y="130.3">1</text>
<text x="240.5" y="129.8">+12V</text>
<text x="25.1" y="135.4">3</text>
<text x="31.2" y="135.9">S5</text>
<text x="53.1" y="136.1">R103</text>
<text x="70.4" y="133.9">Q10 and Q11. Q10 and Q11</text>
<text x="70.4" y="136.7">should be a matched pair with</text>
<text x="155.2" y="133.9">4</text>
<text x="185.2" y="135.4">2</text>
<text x="188.2" y="133.3">TL072</text>
<text x="225.8" y="137.9">1</text>
<text x="228.3" y="133.3">2</text>
<text x="232.9" y="133.9">R106</text>
<text x="234.4" y="137.9">3</text>
<text x="33.3" y="141.5">1</text>
<text x="42.4" y="140">X35</text>
<text x="51.6" y="138.4">1</text>
<text x="53.1" y="143.3">100K</text>
<text x="59.2" y="138.4">2</text>
<text x="70.4" y="139.4">VBE matched to within 2mV.</text>
<text x="142.2" y="141.2">C22</text>
<text x="151.6" y="143">-12V</text>
<text x="176.5" y="143.8">R108</text>
<text x="227.8" y="143">100K</text>
<text x="25.1" y="144.5">2</text>
<text x="49.5" y="149.6">Lin CV</text>
<text x="140.5" y="149.9">.005uF</text>
<text x="142" y="146.6" transform="rotate(-90 142 146.6)">1</text>
<text x="148.1" y="146.6" transform="rotate(-90 148.1 146.6)">2</text>
<text x="150.6" y="149.6">Polystyrene</text>
<text x="175" y="146.1">1</text>
<text x="182.6" y="146.1">2</text>
<text x="195.3" y="144.5">+12V</text>
<text x="217.7" y="149.1">-12V</text>
<text x="225.3" y="146.6">Pulse Width</text>
<text x="5.3" y="153.7">LFOA</text>
<text x="15.5" y="153.7">SAH</text>
<text x="50.2" y="152.4">Input</text>
<text x="81" y="154.7">1</text>
<text x="82.6" y="152.4">R105</text>
<text x="88.6" y="154.7">2</text>
<text x="176.5" y="156">R109</text>
<text x="177.3" y="150.9">10K</text>
<text x="207" y="155.2" transform="rotate(-90 207 155.2)">a</text>
<text x="66.3" y="156.2">X36</text>
<text x="83.6" y="159.5">1M</text>
<text x="133.3" y="161.8">PN4391</text>
<text x="142" y="157.2" transform="rotate(-90 142 157.2)">D</text>
<text x="152.7" y="160.3">Q12</text>
<text x="154.2" y="157.2" transform="rotate(-90 154.2 157.2)">S</text>
<text x="175" y="158.2">1</text>
<text x="182.6" y="158.2">2</text>
<text x="207" y="160.8" transform="rotate(-90 207 160.8)">k</text>
<text x="210.6" y="158.2">D5</text>
<text x="21.6" y="163.8">Bypass Caps</text>
<text x="51.1" y="165.4">+12V</text>
<text x="73.9" y="164.3" transform="rotate(-90 73.9 164.3)">2</text>
<text x="77" y="166.6">R107</text>
<text x="89.7" y="163.8">Sync</text>
<text x="89.7" y="166.6">Input</text>
<text x="119.9" y="166.1">C29</text>
<text x="133.9" y="166.6">R110</text>
<text x="150.1" y="164.3" transform="rotate(-90 150.1 164.3)">G</text>
<text x="177.8" y="163.1">2K</text>
<text x="5.3" y="169.4">1</text>
<text x="10.4" y="171.2">C24</text>
<text x="20.6" y="169.9">1</text>
<text x="25.7" y="171.2">C23</text>
<text x="35.8" y="169.9">1</text>
<text x="40.9" y="171.2">C25</text>
<text x="73.9" y="172" transform="rotate(-90 73.9 172)">1</text>
<text x="77" y="169.7">100K</text>
<text x="101.9" y="170.4">X37</text>
<text x="119.6" y="171.5" transform="rotate(-90 119.6 171.5)">1</text>
<text x="125.7" y="171.5" transform="rotate(-90 125.7 171.5)">2</text>
<text x="132.3" y="168.9">1</text>
<text x="135.1" y="173.7">1K</text>
<text x="140" y="168.9">2</text>
<text x="184.7" y="172.5">2</text>
<text x="186.2" y="170.2">R111</text>
<text x="192.3" y="172.5">1</text>
<text x="5.3" y="176">2</text>
<text x="10.4" y="174.2">10uF</text>
<text x="20.6" y="176">2</text>
<text x="25.7" y="174.2">.1uF</text>
<text x="35.8" y="176">2</text>
<text x="40.9" y="174.2">.1uF</text>
<text x="110.5" y="175.5" transform="rotate(-90 110.5 175.5)">2</text>
<text x="113.5" y="177.8">R112</text>
<text x="118.1" y="174.8">.001uF</text>
<text x="186.2" y="177.3">100K</text>
<text x="206" y="176">1</text>
<text x="211.1" y="177.3">C30</text>
<text x="5.3" y="182.1">1</text>
<text x="10.4" y="183.9">C27</text>
<text x="20.6" y="182.6">1</text>
<text x="25.7" y="183.9">C26</text>
<text x="35.8" y="182.6">1</text>
<text x="40.9" y="183.9">C28</text>
<text x="110.5" y="183.1" transform="rotate(-90 110.5 183.1)">1</text>
<text x="113.5" y="180.8">100K</text>
<text x="174.5" y="184.7">-12V</text>
<text x="184.7" y="185.7">1</text>
<text x="186.2" y="183.4">R113</text>
<text x="192.3" y="185.7">2</text>
<text x="206" y="182.1">2</text>
<text x="211.1" y="180.3">100pF</text>
<text x="5.3" y="188.7">2</text>
<text x="10.4" y="186.9">10uF</text>
<text x="20.6" y="188.7">2</text>
<text x="25.7" y="186.9">.1uF</text>
<text x="35.8" y="188.7">2</text>
<text x="40.9" y="186.9">.1uF</text>
<text x="51.6" y="188.2">-12V</text>
<text x="119.6" y="190.8">Copyright Music From Outer Space 2011</text>
<text x="186.9" y="190.5">18K</text>
</g>
</svg>
